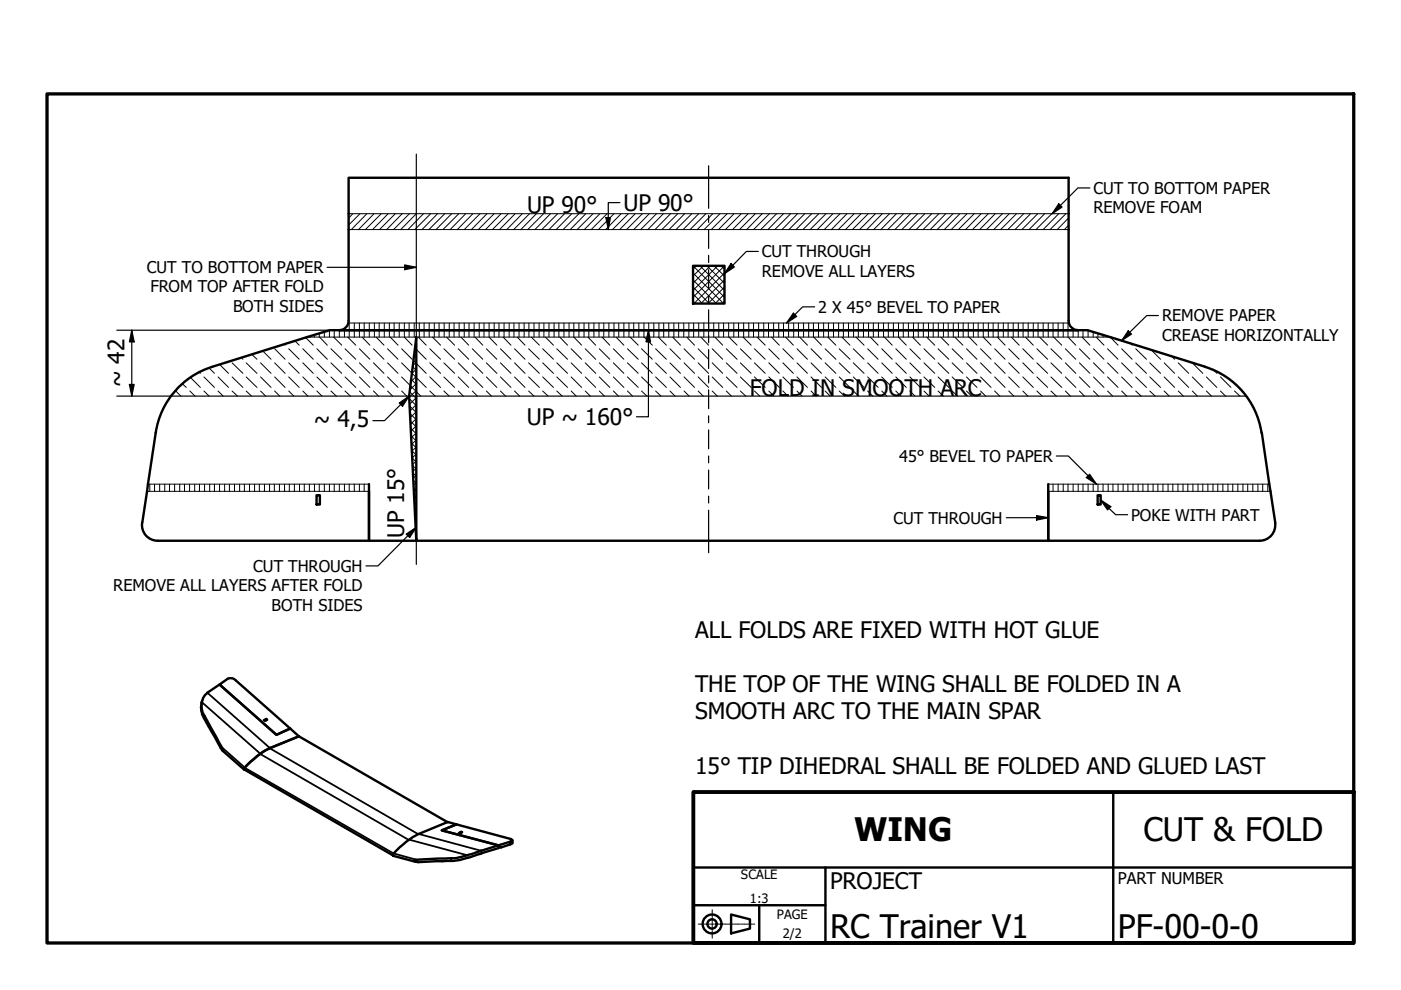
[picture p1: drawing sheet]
<svg xmlns="http://www.w3.org/2000/svg" width="297mm" height="210mm" viewBox="0 0 297 210" stroke-linecap="round" stroke-linejoin="round" font-family="sans-serif">
<!-- layer: Visible (ISO) -->
<g fill="none" stroke="#000" stroke-width=".51">
<path d="M146.9 56.4h6.7v8h-6.7zM73.9 68.5l-.4 .7-.5 .5-1.1 .3h156.7a2.06 2.06 0 0 1-2-1.5M226.6 68.5v-30.8h-152.7v30.8M255.5 77.8a17.3 17.3 0 0 1 12 14M255.5 77.8l-24.9-7.8h-160.7l-24.9 7.8a17.3 17.3 0 0 0-12 13.9l-2.9 19.1a3.3 3.3 0 0 0 3.3 3.9h188.8v-12M267.5 91.7l2.9 19.1M67.1 105h.7v2h-.7zM78.2 102.7v12M222.2 104.2v10.5h44.9M232.7 105h.7v2h-.7zM270.3 110.8a3.3 3.3 0 0 1-3.3 3.9M42.9 148.6a5.1 5.1 0 0 0 .8 4.5l3.2 5.6 .3 .4-.1-.5-1.3-2.4a24.6 24.6 0 0 1-3-5.9 3.8 3.8 0 0 1 1.2-3.5l2.5-1.7 12.1 10.7 2.9-1.3 1.9 1.6"/>
<path d="M46.5 145.1l1.8-1.2a1.56 1.56 0 0 1 1.7 .3l11.5 10.3-2.9 1.3zM47.1 159.1l4.7 4.1M56.5 152.4l.1 .2-.5 .2-.2-.1 .6-.3-.2 .4M63.4 156.1l-6.2 2.6a16.6 16.6 0 0 0-5.4 4.3v.2l31.6 18.2M63.4 156.1l-6.2 2.5a16.6 16.6 0 0 0-5.4 4.4M63.4 156.1l31.5 18.2M97.8 176.4h.2l-.7 .2 .5-.2 .1 .1M105.7 179.5l.5 .2-.5-.5-12-3.1 3.1-1.3 11.5 3.1 .3 .3-.5 .3-6.8 2.1a22.1 22.1 0 0 1-9.4 1.5l-4 .2-.1 .1a.9 .9 0 0 0 .9 .4l3.8-.2a22.7 22.7 0 0 0 9.5-1.7l3.7-1.1v-.6l-12-3.1 3.1-1.3-1.9-.5-6.1 2.5a15.8 15.8 0 0 0-5.5 4.5l.1 .2M108.6 178.2v.7l-2.4 .8M83.3 181.3l.1 .2M83.4 181.5l4.7 1.2"/>
</g>
<path d="M73.9 48.7h152.7M73.9 45.3h152.7M65.1 71.5h170.3M73.9 68.5h152.7M31.2 104.2h47M31.4 102.7h46.8M222.2 104.2h47.2M222.2 102.7h46.9" fill="none" stroke="#000" stroke-width=".21"/>
<!-- layer: Visible Narrow (ISO) -->
<path d="M42.8 148.9l12.4 10.9M43.4 151.8l-.2 .4M44 146.9l13.2 11.7M47.1 158.5l4.8 4.2M55.2 159.9l31.5 18.2M57.2 158.7l31.5 18.2M51.9 162.8l31.5 18.1 4.9 1.4M86.7 178l12.4 3.3M88.8 176.8l13.2 3.6M108.1 178.5v.5M95.6 182l.1 .5M102 180.4l.2 .5" fill="none" stroke="#000" stroke-width=".38"/>
<!-- layer: Hatch (ISO) -->
<g fill="none" stroke="#000" stroke-width=".21">
<path d="M74.8 45.3l-.9 1M76.3 45.3l-2.4 2.4M77.8 45.3l-3.3 3.4M79.3 45.3l-3.3 3.4M80.8 45.3l-3.3 3.4M82.3 45.3l-3.3 3.4M83.8 45.3l-3.3 3.4M85.3 45.3l-3.3 3.4M86.8 45.3l-3.4 3.4M88.3 45.3l-3.3 3.4M89.8 45.3l-3.3 3.4M91.3 45.3l-3.4 3.4"/>
<path d="M92.8 45.3l-3.3 3.4M94.3 45.3l-3.4 3.4M95.8 45.3l-3.3 3.4M97.3 45.3l-3.4 3.4M98.7 45.3l-3.3 3.4M100.3 45.3l-3.3 3.4M101.8 45.3l-3.4 3.4M103.3 45.3l-3.4 3.4M104.8 45.3l-3.4 3.4M106.2 45.3l-3.3 3.4M107.8 45.3l-3.4 3.4M109.2 45.3l-3.3 3.4"/>
<path d="M110.7 45.3l-3.3 3.4M112.3 45.3l-3.4 3.4M113.7 45.3l-3.3 3.4M115.3 45.3l-3.4 3.4M116.7 45.3l-3.3 3.4M118.2 45.3l-3.3 3.4M119.7 45.3l-3.3 3.4M121.2 45.3l-3.3 3.4M122.7 45.3l-3.3 3.4M124.2 45.3l-3.3 3.4M125.7 45.3l-3.3 3.4M127.2 45.3l-3.3 3.4"/>
<path d="M128.7 45.3l-3.4 3.4M130.2 45.3l-3.3 3.4M131.7 45.3l-3.3 3.4M133.2 45.3l-3.3 3.4M134.7 45.3l-3.3 3.4M136.2 45.3l-3.4 3.4M137.7 45.3l-3.3 3.4M139.2 45.3l-3.4 3.4M140.7 45.3l-3.3 3.4M142.2 45.3l-3.3 3.4M143.7 45.3l-3.4 3.4M145.2 45.3l-3.3 3.4"/>
<path d="M146.7 45.3l-3.4 3.4M146.9 59.3l5 5.1M146.9 57.9l6.5 6.5M146.9 56.4l6.7 6.6M147.6 56.4l-.7 .7M148.1 45.3l-3.3 3.4M148.4 56.4l5.2 5.2M149.2 56.4l-2.3 2.1M149.7 45.3l-3.4 3.4M149.9 56.4l3.7 3.6M150.6 56.4l-3.7 3.6M151.1 45.3l-3.3 3.4"/>
<path d="M151.4 56.4l2.2 2.1M152.1 56.4l-5.2 5.2M152.7 45.3l-3.4 3.4M152.8 56.4l.8 .7M153.6 59.3l-5 5.1M153.6 56.4l-6.7 6.6M153.6 57.9l-6.5 6.5M154.2 45.3l-3.4 3.4M155.6 45.3l-3.3 3.4M157.2 45.3l-3.4 3.4M158.6 45.3l-3.3 3.4M160.1 45.3l-3.3 3.4"/>
<path d="M161.6 45.3l-3.3 3.4M163.1 45.3l-3.3 3.4M164.7 45.3l-3.4 3.4M166.1 45.3l-3.3 3.4M167.6 45.3l-3.3 3.4M169.1 45.3l-3.3 3.4M170.6 45.3l-3.3 3.4M172.1 45.3l-3.3 3.4M173.6 45.3l-3.4 3.4M175.1 45.3l-3.3 3.4M176.6 45.3l-3.3 3.4M178.1 45.3l-3.3 3.4"/>
<path d="M179.6 45.3l-3.3 3.4M181.1 45.3l-3.4 3.4M182.6 45.3l-3.3 3.4M184.1 45.3l-3.4 3.4M185.6 45.3l-3.4 3.4M187.1 45.3l-3.3 3.4M188.6 45.3l-3.4 3.4M190.1 45.3l-3.3 3.4M191.6 45.3l-3.4 3.4M193 45.3l-3.3 3.4M194.6 45.3l-3.4 3.4M196.1 45.3l-3.4 3.4"/>
<path d="M197.5 45.3l-3.3 3.4M199.1 45.3l-3.4 3.4M200.5 45.3l-3.3 3.4M202.1 45.3l-3.4 3.4M203.5 45.3l-3.3 3.4M205 45.3l-3.3 3.4M206.6 45.3l-3.4 3.4M208 45.3l-3.3 3.4M209.5 45.3l-3.3 3.4M211 45.3l-3.3 3.4M212.5 45.3l-3.3 3.4M214 45.3l-3.3 3.4"/>
<path d="M215.5 45.3l-3.3 3.4M217 45.3l-3.3 3.4M218.5 45.3l-3.3 3.4M220 45.3l-3.3 3.4M221.5 45.3l-3.3 3.4M223 45.3l-3.4 3.4M224.5 45.3l-3.3 3.4M226 45.3l-3.4 3.4M226.6 47.7l-.9 1M226.6 46.2l-2.4 2.5M42.2 78.9l.3 .3M43.2 79.9l2.3 2.2"/>
<path d="M44.3 78l1.2 1.2M46.2 79.9l2.3 2.2M46.5 77.3l2 1.9M49.2 79.9l2.3 2.2M49.2 76.9l2.3 2.3M51.1 75.9l.4 .3M52.2 79.9l2.3 2.2M52.2 76.9l2.3 2.3M53.4 75.2l1.1 1M55.2 79.9l2.3 2.2M55.2 76.9l2.3 2.3M55.7 74.4l1.8 1.8"/>
<path d="M58.2 79.9l2.3 2.2M58.2 76.9l2.3 2.3M58.2 73.9l2.3 2.3M60.3 73l.2 .2M61.2 79.9l2.2 2.2M61.2 76.9l2.2 2.3M61.2 73.9l2.2 2.3M62.5 72.3l.9 .9M64.2 79.9l2.2 2.2M64.2 76.9l2.2 2.3M64.2 73.9l2.2 2.3M64.8 71.6l1.6 1.6"/>
<path d="M65.6 71.3v.2M66.7 71v.5M67.2 79.9l2.2 2.2M67.2 76.9l2.2 2.3M67.2 73.9l2.2 2.3M67.7 70.7v.8M67.8 71.5l1.6 1.7M68.8 70.3v1.2M69.8 70v1.5M70.2 79.9l2.3 2.2M70.2 76.9l2.3 2.3M70.2 73.9l2.3 2.3"/>
<path d="M70.7 71.5l1.8 1.7M70.9 70v1.5M71.9 70h.1M71.9 70v1.5M73 69.6v1.9M73.2 79.9l2.2 2.2M73.2 76.9l2.2 2.3M73.2 73.9l2.2 2.3M73.7 71.5l1.7 1.7M74 68.5v3M75.1 68.5v3M76.2 68.5v3"/>
<path d="M76.2 79.9l2.2 2.2M76.2 76.9l2.2 2.3M76.2 73.9l2.2 2.3M76.8 71.5l1.6 1.7M77.2 68.5v3M78.3 68.5v3M79.2 79.9l2.2 2.2M79.2 76.9l2.2 2.3M79.2 73.9l2.2 2.3M79.4 68.5v3M79.8 71.5l1.6 1.7M80.4 68.5v3"/>
<path d="M81.5 68.5v3M82.2 79.9l2.2 2.2M82.2 76.9l2.2 2.3M82.2 73.9l2.2 2.3M82.5 68.5v3M82.7 71.5l1.7 1.7M83.6 68.5v3M84.6 68.5v3M85.2 79.9l4 4.1M85.2 76.9l3.1 3.1M85.2 73.9l2.2 2.3M85.7 68.5v3l1.7 1.7"/>
<path d="M86.7 68.5v3M87.5 77.8l.8 .7M87.7 76.4l.6 .6M87.8 68.5v3M87.8 75.1l.5 .4M88 73.8l.3 .2M88.1 79.9l2.3 2.2M88.1 76.9l2.3 2.3M88.1 73.9l2.3 2.3M88.3 79.8l-1.2 1.1M88.3 75.3l-.5 .5M88.3 72.3l-.2 .1 .2 .2"/>
<path d="M88.3 78.3l-1 .9M88.3 76.8l-.8 .7M88.3 73.8l-.4 .3M88.7 71.5l1.7 1.7M88.9 68.5v3M89.9 68.5v3M91 68.5v3M91.1 79.9l2.3 2.2M91.1 76.9l2.3 2.3M91.1 73.9l2.3 2.3M91.7 71.5l1.7 1.7M92.1 68.5v3"/>
<path d="M93.1 68.5v3M94.1 79.9l2.3 2.2M94.1 76.9l2.3 2.3M94.1 73.9l2.3 2.3M94.2 68.5v3M94.7 71.5l1.7 1.7M95.2 68.5v3M96.3 68.5v3M97.2 79.9l2.2 2.2M97.2 76.9l2.2 2.3M97.2 73.9l2.2 2.3M97.3 68.5v3"/>
<path d="M97.7 71.5l1.7 1.7M98.4 68.5v3M99.4 68.5v3M100.1 79.9l2.3 2.2M100.1 76.9l2.3 2.3M100.1 73.9l2.3 2.3M100.5 68.5v3M100.7 71.5l1.7 1.7M101.6 68.5v3M102.6 68.5v3M103.1 79.9l2.2 2.2M103.1 76.9l2.2 2.3"/>
<path d="M103.1 73.9l2.2 2.3M103.7 68.5v3l1.6 1.7M104.8 68.5v3M105.8 68.5v3M106.1 79.9l2.2 2.2M106.1 76.9l2.2 2.3M106.1 73.9l2.2 2.3M106.7 71.5l1.6 1.7M106.9 68.5v3M107.9 68.5v3M109 68.5v3M109.1 79.9l2.2 2.2"/>
<path d="M109.1 76.9l2.2 2.3M109.1 73.9l2.2 2.3M109.7 71.5l1.6 1.7M110 68.5v3M111.1 68.5v3M112.1 79.9l2.3 2.2M112.1 76.9l2.3 2.3M112.1 73.9l2.3 2.3M112.1 68.5v3M112.6 71.5l1.8 1.7M113.2 68.5v3M114.3 68.5v3"/>
<path d="M115.1 79.9l2.2 2.2M115.1 76.9l2.2 2.3M115.1 73.9l2.2 2.3M115.3 68.5v3M115.6 71.5l1.7 1.7M116.4 68.5v3M117.5 68.5v3M118 79.9l2.3 2.2M118 76.9l2.3 2.3M118 73.9l2.3 2.3M118.5 68.5v3M118.7 71.5l1.6 1.7"/>
<path d="M119.6 68.5v3M120.6 68.5v3M121.1 79.9l2.2 2.2M121.1 76.9l2.2 2.3M121.1 73.9l2.2 2.3M121.7 68.5v3l1.6 1.7M122.7 68.5v3M123.8 68.5v3M124.1 79.9l2.2 2.2M124.1 76.9l2.2 2.3M124.1 73.9l2.2 2.3M124.7 71.5l1.6 1.7"/>
<path d="M124.8 68.5v3M125.9 68.5v3M127 68.5v3M127.1 79.9l2.2 2.2M127.1 76.9l2.2 2.3M127.1 73.9l2.2 2.3M127.6 71.5l1.7 1.7M128 68.5v3M129.1 68.5v3M130 79.9l2.3 2.2M130 76.9l2.3 2.3M130 73.9l2.3 2.3"/>
<path d="M130.2 68.5v3M130.6 71.5l1.7 1.7M131.2 68.5v3M132.3 68.5v3M133 79.9l2.3 2.2M133 76.9l2.3 2.3M133 73.9l2.3 2.3M133.3 68.5v3M133.6 71.5l1.7 1.7M134.4 68.5v3M135.4 68.5v3M136 79.9l2.3 2.2"/>
<path d="M136 76.9l2.3 2.3M136 73.9l2.3 2.3M136.5 68.5v3M136.6 71.5l1.7 1.7M137.5 68.5v3M138.6 68.5v3M139 79.9l2.3 2.2M139 76.9l2.3 2.3M139 73.9l2.3 2.3M139.6 71.5l1.7 1.7M139.7 68.5v3M140.7 68.5v3"/>
<path d="M141.8 68.5v3M142 79.9l2.3 2.2M142 76.9l2.3 2.3M142 73.9l2.3 2.3M142.6 71.5l1.7 1.7M142.9 68.5v3M143.9 68.5v3M145 68.5v3M145 79.9l2.3 2.2M145 76.9l2.3 2.3M145 73.9l2.3 2.3M145.6 71.5l1.7 1.7"/>
<path d="M146 68.5v3M146.9 63.9l.5 .5M146.9 62.3l2 2.1M146.9 60.9l3.5 3.5M147.1 68.5v3M148 79.9l2.2 2.2M148 76.9l2.2 2.3M148 73.9l2.2 2.3M148.1 68.5v3M148.6 71.5l1.6 1.7M149.2 68.5v3M150.2 68.5v3"/>
<path d="M151 79.9l2.2 2.2M151 76.9l2.2 2.3M151 73.9l2.2 2.3M151.3 68.5v3M151.6 71.5l1.6 1.7M152.4 68.5v3M153.4 68.5v3M153.6 63.9l-.5 .5M153.6 62.3l-2 2.1M153.6 60.9l-3.5 3.5M154 79.9l2.3 2.2M154 76.9l2.3 2.3"/>
<path d="M154 73.9l2.3 2.3M154.5 68.5v3M154.6 71.5l1.7 1.7M155.6 68.5v3M156.6 68.5v3M157 79.9l2.3 2.2M157 76.9l2.3 2.3M157 73.9l2.3 2.3M157.5 71.5l1.8 1.7M157.7 68.5v3M158.7 68.5v3M159.8 68.5v3"/>
<path d="M160 79.9l2.2 2.2M160 76.9l2.2 2.3M160 73.9l2.2 2.3M160.5 71.5l1.7 1.7M160.8 68.5v3M161.9 68.5v3M162.9 68.5v3M163 73.9l2.2 2.3M163 79.9l2.2 2.2M163 76.9l2.2 2.3M163.6 71.5l1.6 1.7M164 68.5v3"/>
<path d="M165.1 68.5v3M166 79.9l2.2 2.2M166 76.9l2.2 2.3M166 73.9l2.2 2.3M166.1 68.5v3M166.6 71.5l1.6 1.7M167.2 68.5v3M168.3 68.5v3M169 79.9l2.2 2.2M169 76.9l2.2 2.3M169 73.9l2.2 2.3M169.3 68.5v3"/>
<path d="M169.5 71.5l1.7 1.7M170.4 68.5v3M171.4 68.5v3M172 79.9l2.2 2.2M172 76.9l2.2 2.3M172 73.9l2.2 2.3M172.5 68.5v3M172.5 71.5l1.7 1.7M173.5 68.5v3M174.6 68.5v3M174.9 79.9l2.3 2.2M174.9 76.9l2.3 2.3"/>
<path d="M174.9 73.9l2.3 2.3M175.5 71.5l1.7 1.7M175.6 68.5v3M176.7 68.5v3M177.8 68.5v3M177.9 79.9l2.3 2.2M177.9 76.9l2.3 2.3M177.9 73.9l2.3 2.3M178.5 71.5l1.7 1.7M178.8 68.5v3M179.9 68.5v3M180.9 79.9l2.3 2.2"/>
<path d="M180.9 76.9l2.3 2.3M180.9 73.9l2.3 2.3M181 68.5v3M181.5 71.5l1.7 1.7M182 68.5v3M183.1 68.5v3M184 79.9l2.2 2.2M184 76.9l2.2 2.3M184 73.9l2.2 2.3M184.1 68.5v3M184.5 71.5l1.7 1.7M185.2 68.5v3"/>
<path d="M186.2 68.5v3M186.9 79.9l2.3 2.2M186.9 76.9l2.3 2.3M186.9 73.9l2.3 2.3M187.3 68.5v3M187.5 71.5l1.7 1.7M188.3 68.5v3M189.4 68.5v3M189.9 79.9l2.3 2.2M189.9 76.9l2.3 2.3M189.9 73.9l2.3 2.3M190.5 68.5v3l1.7 1.7"/>
<path d="M191.5 68.5v3M192.6 68.5v3M192.9 79.9l2.2 2.2M192.9 76.9l2.2 2.3M192.9 73.9l2.2 2.3M193.5 71.5l1.6 1.7M193.7 68.5v3M194.7 68.5v3M195.8 68.5v3M195.9 79.9l2.3 2.2M195.9 76.9l2.3 2.3M195.9 73.9l2.3 2.3"/>
<path d="M196.5 71.5l1.7 1.7M196.8 68.5v3M197.9 68.5v3M198.9 79.9l2.3 2.2M198.9 76.9l2.3 2.3M198.9 73.9l2.3 2.3M198.9 68.5v3M199.5 71.5l1.7 1.7M200 68.5v3M201 68.5v3M201.9 79.9l2.3 2.2M201.9 76.9l2.3 2.3"/>
<path d="M201.9 73.9l2.3 2.3M202.1 68.5v3M202.4 71.5l1.8 1.7M203.2 68.5v3M204.2 68.5v3M204.9 79.9l2.2 2.2M204.9 76.9l2.2 2.3M204.9 73.9l2.2 2.3M205.3 68.5v3M205.5 71.5l1.6 1.7M206.4 68.5v3M207.4 68.5v3"/>
<path d="M207.9 79.9l2.2 2.2M207.9 76.9l2.2 2.3M207.9 73.9l2.2 2.3M208.5 68.5v3l1.6 1.7M209.5 68.5v3M210.6 68.5v3M210.9 79.9l2.2 2.2M210.9 76.9l2.2 2.3M210.9 73.9l2.2 2.3M211.5 71.5l1.6 1.7M211.6 68.5v3M212.7 68.5v3"/>
<path d="M213.7 68.5v3M213.9 79.9l2.2 2.2M213.9 76.9l2.2 2.3M213.9 73.9l2.2 2.3M214.4 71.5l1.7 1.7M214.8 68.5v3M215.9 68.5v3M216.9 79.9l2.2 2.2M216.9 76.9l2.2 2.3M216.9 73.9l2.2 2.3M216.9 68.5v3M217.4 71.5l1.7 1.7"/>
<path d="M218 68.5v3M219.1 68.5v3M219.8 79.9l2.3 2.2M219.8 76.9l2.3 2.3M219.8 73.9l2.3 2.3M220.1 68.5v3M220.4 71.5l1.7 1.7M221.2 68.5v3M222.2 68.5v3M222.8 79.9l2.3 2.2M222.8 76.9l2.3 2.3M222.8 73.9l2.3 2.3"/>
<path d="M223.3 68.5v3M223.4 71.5l1.7 1.7M224.3 68.5v3M225.4 68.5v3M225.9 79.9l2.2 2.2M225.9 76.9l2.2 2.3M225.9 73.9l2.2 2.3M226.4 68.5v3l1.7 1.7M227.5 69.6v1.9M228.6 70h.1M228.6 70v1.5M228.9 79.9l2.2 2.2"/>
<path d="M228.9 76.9l2.2 2.3M228.9 73.9l2.2 2.3M229.4 71.5l1.7 1.7M229.6 70v1.5M230.7 70v1.5M231.8 70.3v1.2M231.8 79.9l2.3 2.2M231.8 76.9l2.3 2.3M231.8 73.9l2.3 2.3M232.4 71.5l1.7 1.7M232.8 70.7v.8M233.9 71v.5"/>
<path d="M234.8 79.9l2.2 2.2M234.8 76.9l2.2 2.3M234.8 73.9l2.2 2.3M234.9 71.3v.2M235.4 71.5l1.6 1.7M237.8 79.9l2.2 2.2M237.8 76.9l2.2 2.3M237.8 73.9l2.2 2.3M239.7 72.8l.3 .4M240.8 79.9l2.3 2.2M240.8 76.9l2.3 2.3M240.8 73.9l2.3 2.3"/>
<path d="M243.8 79.9l2.3 2.2M243.8 76.9l2.3 2.3M244.1 74.2l2 2M246.8 79.9l2.2 2.2M246.8 76.9l2.2 2.3M248.4 75.5l.6 .7M249.8 79.9l2.2 2.2M249.8 76.9l2.2 2.3M252.8 79.9l2.2 2.2M252.8 76.9l2.2 2.3M255.8 79.9l2.2 2.2M257.4 78.5l.6 .7"/>
<path d="M258.8 79.9l2.2 2.2M37.3 82.9l1.1 1.1M38.7 81.4l.8 .7M40.3 82.9l1 1.1M40.4 80l2.1 2.1M43.2 82.9l1.1 1.1M46.2 82.9l1.1 1.1M49.2 82.9l1.2 1.1M52.2 82.9l1.1 1.1M55.2 82.9l1.1 1.1M58.2 82.9l1.1 1.1M61.2 82.9l1.1 1.1"/>
<path d="M64.2 82.9l1.1 1.1M67.2 82.9l1.1 1.1M70.2 82.9l1.1 1.1M73.2 82.9l1.1 1.1M76.2 82.9l1.1 1.1M79.2 82.9l1.1 1.1M82.2 82.9l1 1.1M85.2 82.9l1 1.1M86.8 84.6l1.5 1.4M86.9 86.1l1.4 1.4M86.9 83.1l1.4 1.4M86.9 87.7l1.4 1.3"/>
<path d="M87 89.3l1.3 1.2M87.1 90.8l1.2 1.2M87.2 92.4l1.1 1.1M87.2 80.4l1.1 1.1M87.2 94l1.1 1M87.3 95.5l1 1M87.5 98.7l.8 .8M88.3 93.3l-1.1 1M88.3 90.3l-1.2 1.1M88.3 82.8l-1.6 1.5M88.3 99.2l-.7 .8M88.3 97.8l-.9 .7"/>
<path d="M88.3 96.2l-.9 .9 .9 .9M88.3 94.8l-1 .9M88.3 91.8l-1.1 1M88.3 88.7l-1.2 1.3M88.3 87.3l-1.3 1.3M88.3 85.8l-1.4 1.4M88.3 84.3l-1.4 1.4M88.3 81.3l-1.4 1.3M91.1 82.9l1.2 1.1M94.1 82.9l1.1 1.1M97.2 82.9l1 1.1M100.1 82.9l1.1 1.1"/>
<path d="M103.1 82.9l1.1 1.1M106.1 82.9l1.1 1.1M109.1 82.9l1.1 1.1M112.1 82.9l1.1 1.1M115.1 82.9l1.1 1.1M118 82.9l1.2 1.1M121.1 82.9l1.1 1.1M124.1 82.9l1.1 1.1M127.1 82.9l1 1.1M130 82.9l1.1 1.1M133 82.9l1.1 1.1M136 82.9l1.2 1.1"/>
<path d="M139 82.9l1.1 1.1M142 82.9l1.1 1.1M145 82.9l1.1 1.1M148 82.9l1.1 1.1M151 82.9l1.1 1.1M154 82.9l1.1 1.1M157 82.9l1.1 1.1M160 82.9l1.1 1.1M163 82.9l1.1 1.1M166 82.9l1.1 1.1M169 82.9l1.1 1.1M172 82.9l1 1.1"/>
<path d="M174.9 82.9l1.1 1.1M177.9 82.9l1.2 1.1M180.9 82.9l1.2 1.1M184 82.9l1 1.1M186.9 82.9l1.1 1.1M189.9 82.9l1.1 1.1M192.9 82.9l1.1 1.1M195.9 82.9l1.1 1.1M198.9 82.9l1.1 1.1M201.9 82.9l1.1 1.1M204.9 82.9l1.1 1.1M207.9 82.9l1.1 1.1"/>
<path d="M210.9 82.9l1.1 1.1M213.9 82.9l1 1.1M216.9 82.9l1 1.1M219.8 82.9l1.2 1.1M222.8 82.9l1.2 1.1M225.9 82.9l1 1.1M228.9 82.9l1 1.1M231.8 82.9l1.1 1.1M234.8 82.9l1.1 1.1M237.8 82.9l1.1 1.1M240.8 82.9l1.1 1.1M243.8 82.9l1.1 1.1"/>
<path d="M246.8 82.9l1.1 1.1M249.8 82.9l1.1 1.1M252.8 82.9l1.1 1.1M255.8 82.9l1.1 1.1M258.8 82.9l1 1.1M261.7 82.9l1.2 1.1M31.7 102.7v1.5M32.8 102.7v1.5M33.8 102.7v1.5M34.9 102.7v1.5M35.9 102.7v1.5M37 102.7v1.5"/>
<path d="M38.1 102.7v1.5M39.1 102.7v1.5M40.2 102.7v1.5M41.3 102.7v1.5M42.3 102.7v1.5M43.4 102.7v1.5M44.4 102.7v1.5M45.5 102.7v1.5M46.5 102.7v1.5M47.6 102.7v1.5M48.6 102.7v1.5M49.7 102.7v1.5"/>
<path d="M50.8 102.7v1.5M51.8 102.7v1.5M52.9 102.7v1.5M54 102.7v1.5M55 102.7v1.5M56.1 102.7v1.5M57.1 102.7v1.5M58.2 102.7v1.5M59.2 102.7v1.5M60.3 102.7v1.5M61.3 102.7v1.5M62.4 102.7v1.5"/>
<path d="M63.5 102.7v1.5M64.5 102.7v1.5M65.6 102.7v1.5M66.7 102.7v1.5M67.7 102.7v1.5M68.8 102.7v1.5M69.8 102.7v1.5M70.9 102.7v1.5M71.9 102.7v1.5M73 102.7v1.5M74 102.7v1.5M75.1 102.7v1.5"/>
<path d="M76.2 102.7v1.5M77.2 102.7v1.5M87.6 100.3l.7 .7M87.6 101.8l.7 .7M87.7 103.4l.6 .6M87.8 105l.5 .4M87.9 106.6l.4 .4M87.9 108.1l.4 .3M88 109.7l.3 .3M88.1 111.3l.2 .2M88.1 112.9h.2M88.3 114.2h.1"/>
<path d="M88.3 114.5h.1M88.3 109.7l-.3 .3M88.3 106.7l-.4 .4M88.3 112.7l-.2 .1M88.3 111.2l-.2 .2M88.3 108.2l-.4 .4M88.3 105.3l-.5 .4M88.3 103.7l-.5 .5M88.3 102.3l-.6 .5M88.3 100.7l-.7 .7M223.3 102.7v1.5M224.3 102.7v1.5"/>
<path d="M225.4 102.7v1.5M226.4 102.7v1.5M227.5 102.7v1.5M228.6 102.7v1.5M229.6 102.7v1.5M230.7 102.7v1.5M231.8 102.7v1.5M232.8 102.7v1.5M233.9 102.7v1.5M234.9 102.7v1.5M236 102.7v1.5M237 102.7v1.5"/>
<path d="M238.1 102.7v1.5M239.1 102.7v1.5M240.2 102.7v1.5M241.3 102.7v1.5M242.3 102.7v1.5M243.4 102.7v1.5M244.5 102.7v1.5M245.5 102.7v1.5M246.6 102.7v1.5M247.6 102.7v1.5M248.7 102.7v1.5M249.7 102.7v1.5"/>
<path d="M250.8 102.7v1.5M251.8 102.7v1.5M252.9 102.7v1.5M254 102.7v1.5M255 102.7v1.5M256.1 102.7v1.5M257.2 102.7v1.5M258.2 102.7v1.5M259.3 102.7v1.5M260.3 102.7v1.5M261.4 102.7v1.5M262.4 102.7v1.5"/>
<path d="M263.5 102.7v1.5M264.5 102.7v1.5M265.6 102.7v1.5M266.7 102.7v1.5M267.7 102.7v1.5M268.8 102.7v1.5"/>
</g>
<!-- layer: Border (ISO) -->
<path d="M10 19.9h277v180h-277z" fill="none" stroke="#000" stroke-width=".7"/>
<!-- layer: Sketch Geometry (ISO) -->
<path d="M88.3 32.7v38.8M36.2 84h228.1M88.3 114.7v5" fill="none" stroke="#000" stroke-width=".25"/>
<path d="M88.3 71.5v43.2l-1.6-30.7z" fill="none" stroke="#000" stroke-width=".51"/>
<!-- layer: Title (ISO) -->
<g fill="none" stroke="#000" stroke-width=".51">
<path d="M236 167.9v32M147 191.9h28M147 183.9h140M155 193.9l4 1v2l-4 1zM161 191.9v8M175 183.9v16"/>
<circle cx="151" cy="195.9" r="2"/>
<circle cx="151" cy="195.9" r=".98"/>
</g>
<g fill="none" stroke="#000" stroke-width=".21">
<path d="M148 195.9h.5M148.5 195.9h.3M148.9 195.9h.9M149.9 195.9h.2M150.2 195.9h.9M151 192.9v.4M151 193.4v.2M151 193.7v.8M151 194.6v.2M151 194.9v.8M151 195.8v.2M151 196.1v.8"/>
<path d="M151 197v.2M151 197.3v.8M151 198.2v.2M151 198.5v.4M151.2 195.9h.2M151.6 195.9h.9M152.5 195.9h.3M152.9 195.9h.9M153.9 195.9h.2M154.2 195.9h.9M155.2 195.9h.2M155.6 195.9h.9"/>
<path d="M156.5 195.9h.3M156.9 195.9h.9M157.9 195.9h.2M158.2 195.9h.9M159.2 195.9h.2M159.6 195.9h.4"/>
</g>
<path d="M147 167.9h140v32h-140z" fill="none" stroke="#000" stroke-width=".83"/>
<!-- layer: Dimension (ISO) -->
<path d="M24.8 70h45.1M27.9 70l.5 2.5h-1zM27.9 70v14M24.8 84h11.4M27.4 81.5h1l-.5 2.5z" fill="none" stroke="#000" stroke-width=".25"/>
<g fill="#000">
<path d="M27.9 70l.5 2.5h-1z" fill-rule="evenodd"/>
<path d="M27.4 81.5h1l-.5 2.5z" fill-rule="evenodd"/>
</g>
<!-- layer: Symbol (ISO) -->
<g fill="none" stroke="#000" stroke-width=".25">
<path d="M231.1 39.8h-2.6l-5.4 5.5M69.3 56.7h19M85.8 56.2l2.5 .5-2.5 .5zM128.5 46.1h.9l-.4 2.6zM131.4 43h-2.4v5.7M155 55.9l.7 .7-2.1 1.4zM160.8 53.3h-2.6l-4.6 4.7M224.5 43.2l.7 .7-2.1 1.4zM137.5 70l.4 2.5h-.9zM137.5 70v18.4h-2.6M168.2 66.4l.7 .7-2.1 1.4zM172.7 65.1h-2.5l-3.4 3.4"/>
<path d="M239.2 70.1l.7 .7-2.1 1.4zM245.6 66.9h-2.5l-5.3 5.3M84.6 85.4l2.1-1.4-1.4 2.1zM86.7 84l-5.2 5.2h-2.4M224 96.7h2.5l6 6M86.1 113.3l2.2-1.5-1.4 2.2zM88.3 111.8l-8.2 8.2h-2.5M213.4 109.8h8.8M219.8 109.3l2.4 .5-2.4 .5zM230.3 101.3l.7-.7 1.5 2.1zM233.4 106l2.1 1.4-.7 .7zM233.4 106l3.1 3.1h2.6"/>
</g>
<g fill="#000">
<path d="M85.8 56.2l2.5 .5-2.5 .5z" fill-rule="evenodd"/>
<path d="M128.5 46.1h.9l-.4 2.6z" fill-rule="evenodd"/>
<path d="M155 55.9l.7 .7-2.1 1.4z" fill-rule="evenodd"/>
<path d="M224.5 43.2l.7 .7-2.1 1.4z" fill-rule="evenodd"/>
<path d="M137.5 70l.4 2.5h-.9z" fill-rule="evenodd"/>
<path d="M168.2 66.4l.7 .7-2.1 1.4z" fill-rule="evenodd"/>
<path d="M239.2 70.1l.7 .7-2.1 1.4z" fill-rule="evenodd"/>
<path d="M84.6 85.4l2.1-1.4-1.4 2.1z" fill-rule="evenodd"/>
<path d="M86.1 113.3l2.2-1.5-1.4 2.2z" fill-rule="evenodd"/>
<path d="M219.8 109.3l2.4 .5-2.4 .5z" fill-rule="evenodd"/>
<path d="M230.3 101.3l.7-.7 1.5 2.1z" fill-rule="evenodd"/>
<path d="M233.4 106l2.1 1.4-.7 .7z" fill-rule="evenodd"/>
</g>
<!-- layer: Centerline (ISO) -->
<g fill="none" stroke="#000" stroke-width=".25">
<path d="M150.2 35.2v9M150.2 45.7v1.5M150.2 48.7v4M150.2 54.1v1.6M150.2 57.2v4M150.2 62.6v1.6M150.2 65.7v4M150.2 71.2v1.5M150.2 74.1v4M150.2 79.7v1.5M150.2 82.6v4M150.2 88.2v1.4"/>
<path d="M150.2 91.2v4M150.2 96.7v1.4M150.2 99.7v4M150.2 105.2v1.5M150.2 108.2v9"/>
</g>
<g font-size="6.9">
<text x="181.1" y="178.4">WING</text>
<text x="242.4" y="178.4">CUT &amp; FOLD</text>
<text x="176" y="198.8">RC Trainer V1</text>
<text x="237" y="198.8">PF-00-0-0</text>
</g>
<g font-size="4.8">
<text x="111.8" y="45.2">UP 90°</text>
<text x="132.2" y="44.7">UP 90°</text>
<text x="26.4" y="82.1" transform="rotate(-90 26.4 82.1)">~ 42</text>
<text x="159" y="83.9">FOLD IN SMOOTH ARC</text>
<text x="66.5" y="90.5">~ 4,5</text>
<text x="111.7" y="90.1">UP ~ 160°</text>
<text x="85.7" y="114.1" transform="rotate(-90 85.7 114.1)">UP 15°</text>
<text x="147.4" y="135.2">ALL FOLDS ARE FIXED WITH HOT GLUE</text>
<text x="147.4" y="146.8">THE TOP OF THE WING SHALL BE FOLDED IN A</text>
<text x="147.4" y="152.5">SMOOTH ARC TO THE MAIN SPAR</text>
<text x="147.4" y="164.1">15° TIP DIHEDRAL SHALL BE FOLDED AND GLUED LAST</text>
<text x="176" y="188.5">PROJECT</text>
</g>
<g font-size="3.4">
<text x="231.8" y="41.1">CUT TO BOTTOM PAPER</text>
<text x="231.8" y="45.2">REMOVE FOAM</text>
<text x="31.1" y="57.9">CUT TO BOTTOM PAPER</text>
<text x="161.5" y="54.6">CUT THROUGH</text>
<text x="161.5" y="58.7">REMOVE ALL LAYERS</text>
<text x="31.9" y="62">FROM TOP AFTER FOLD</text>
<text x="49.4" y="66.1">BOTH SIDES</text>
<text x="173.5" y="66.3">2 X 45° BEVEL TO PAPER</text>
<text x="246.4" y="68.1">REMOVE PAPER</text>
<text x="246.4" y="72.2">CREASE HORIZONTALLY</text>
<text x="190.6" y="98">45° BEVEL TO PAPER</text>
<text x="189.4" y="111">CUT THROUGH</text>
<text x="239.8" y="110.4">POKE WITH PART</text>
<text x="24" y="125.3">REMOVE ALL LAYERS AFTER FOLD</text>
<text x="53.7" y="121.2">CUT THROUGH</text>
<text x="57.6" y="129.4">BOTH SIDES</text>
<text x="237" y="187.4">PART NUMBER</text>
</g>
<g font-size="2.7">
<text x="157.1" y="186.4">SCALE</text>
<text x="159" y="191.4">1:3</text>
<text x="164.7" y="194.9">PAGE</text>
<text x="166" y="199">2/2</text>
</g>
</svg>
